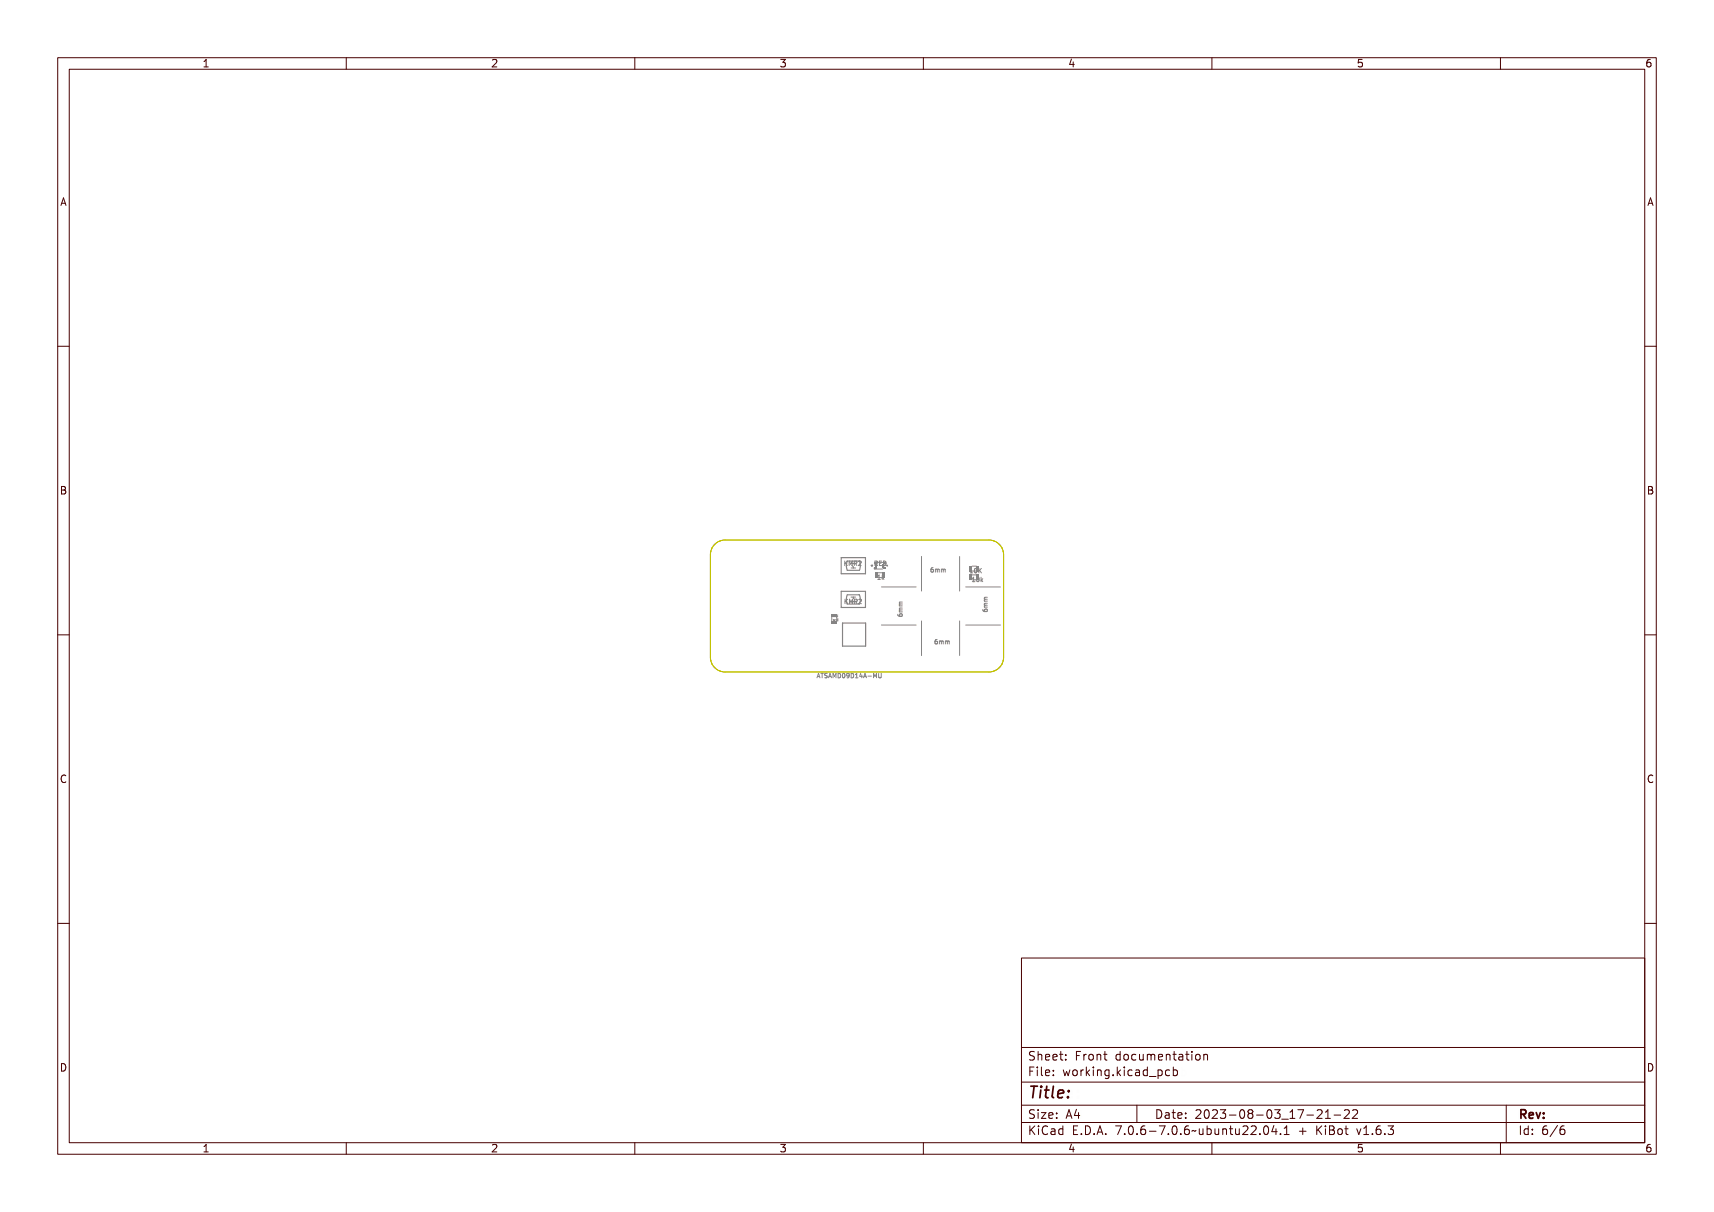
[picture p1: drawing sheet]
<svg xmlns="http://www.w3.org/2000/svg" width="297mm" height="210mm" viewBox="0 0 297 210" stroke-linecap="round" stroke-linejoin="round" font-family="sans-serif">
<g fill="none" stroke="#848484" stroke-width=".17">
<path d="M146.4 97.2v.8M146.5 97.6l.3 .4M146.8 97.2l-.4 .5M147 97.3h.1v.3l.4-.3-.3 .3 .3 .4h-.1l-.3-.4v.4h-.1zM147.6 97.3h.1l.1 .4 .2-.4h.1v.7h-.1v-.6l-.1 .4-.2-.4v.6h-.1zM148.2 97.3h.2a.21 .21 0 0 1 .3 .1 .21 .21 0 0 1-.2 .3l.3 .3-.4-.3h-.1v.3h-.1zM148.3 97.4h.1a.14 .14 0 0 1 .2 .1 .14 .14 0 0 1-.2 .1h-.1zM148.8 97.3h.1a.29 .29 0 0 1 .4 .2 .29 .29 0 0 1-.3 .3v.1l.3 .1h-.5l.4-.5-.1-.1h-.3zM151 98h.1M151 97.9v.1M151 97.9h.1M151 98v.1"/>
<path d="M151 98h.2l-.1 .1zM151.2 98l-.2 .1M151.2 97.9h.1M151.2 97.9v.1M151.2 98h.1M151.9 97.3h.2a.21 .21 0 0 1 .3 .1 .21 .21 0 0 1-.2 .3l.3 .3-.4-.3h-.1v.3h-.1zM152 97.4h.1a.14 .14 0 0 1 .2 .1 .14 .14 0 0 1-.2 .1h-.1zM152.6 97.3h.4l-.3 .1v.2h.3l-.3 .1v.2l.3 .1h-.4zM153.2 97.3a.39 .39 0 0 1 .4 .3 .39 .39 0 0 1-.4 .4zM153.3 97.4a.3 .3 0 0 1 .2 .2 .3 .3 0 0 1-.2 .3zM159.7 96.4v6M161.7 98.4l-.4 .1v.5l.2 .1h.2v-.4h-.2l-.2 .1"/>
<path d="M162.3 98.5l.2-.1 .1 .1a.22 .22 0 0 0-.2 0 .22 .22 0 0 0-.1 .3 .25 .25 0 0 1 .4 0 .25 .25 0 0 1-.2 .4 .25 .25 0 0 1-.3-.2zM162.8 98.6h.5v.6l-.1-.5-.1 .5-.1-.5-.2 .5zM163.4 98.6h.5v.6l-.1-.5-.1 .5-.1-.5-.2 .5zM166.3 96.4v6M168.1 98.6l.2-.1v.7l.2 .1h-.4l.1-.1v-.6l-.1 .1zM168.7 98.6l.1-.1a.37 .37 0 0 1 .3 .4 .37 .37 0 0 1-.3 .4l-.2-.2zM168.8 98.6a.31 .31 0 0 1 .2 .3 .31 .31 0 0 1-.2 .3zM169.2 98.5h.1v.4l.5-.4-.3 .3 .3 .5h-.1l-.3-.4-.1 .4h-.1zM141.6 117.5l.2-.8 .3 .8M141.6 117.2h.4M142.2 116.7h.5M142.5 116.7v.8"/>
<path d="M142.9 117.4h.4M143.2 116.7h-.2l-.1 .2 .4 .2M143.8 116.7h.1l.3 .8-.2-.2h-.3l-.1 .2zM143.9 116.8l.1 .4h-.2zM144.2 116.7h.6l-.3 .1v.7h-.1v-.7zM144.9 116.8h.4v.1l-.3-.1a.18 .18 0 0 0 0 .3 .18 .18 0 0 0 .2 0 .23 .23 0 0 1 0 .4 .23 .23 0 0 1-.3-.2l.1 .1a.18 .18 0 0 0 .3-.2 .18 .18 0 0 0-.3-.1zM145.7 116.7h.1l.2 .8-.1-.2h-.3l-.2 .2zM145.7 116.8l.1 .4h-.2zM146.1 116.7h.1l.2 .4 .1-.4h.1v.8h-.1v-.7l-.1 .4-.2-.4v.7h-.1zM146.3 103.9h.1v.3l.4-.3-.3 .3 .3 .4h-.1l-.2-.4-.1 .4h-.1zM146.7 116.7a.39 .39 0 0 1 .5 .4 .39 .39 0 0 1-.5 .4zM146.8 116.8a.3 .3 0 0 1 .3 .3 .3 .3 0 0 1-.3 .3z"/>
<path d="M146.9 103.9h.1l.1 .4 .2-.4h.1v.7h-.1v-.6l-.1 .4-.2-.4v.6h-.1zM147.4 116.8l.1-.1a.37 .37 0 0 1 .4 .4 .37 .37 0 0 1-.4 .4l-.1-.2zM147.5 103.9h.2a.21 .21 0 0 1 .3 .1 .21 .21 0 0 1-.2 .3l.3 .3-.4-.3h-.1v.3h-.1zM147.5 116.8a.31 .31 0 0 1 .3 .3 .31 .31 0 0 1-.3 .3zM147.6 104h.1a.14 .14 0 0 1 .2 .1 .14 .14 0 0 1-.2 .1h-.1zM148 116.8l.1-.1a.37 .37 0 0 1 .4 .4 .37 .37 0 0 1-.5 .4v-.1a.22 .22 0 0 0 .3 0 .22 .22 0 0 0 .1-.3 .24 .24 0 0 1-.4 0 .24 .24 0 0 1 0-.3zM148.2 103.9a.29 .29 0 0 1 .4 .2 .29 .29 0 0 1-.2 .3l-.1 .1 .3 .1h-.4l.3-.5-.1-.1h-.2zM148.6 116.7a.39 .39 0 0 1 .5 .4 .39 .39 0 0 1-.5 .4zM148.7 116.8a.3 .3 0 0 1 .3 .3 .3 .3 0 0 1-.3 .3zM148.9 103.8l.3 .1 .1 .1-.5 .6h.5M149.3 116.8l.3-.1v.7l.1 .1h-.4l.2-.1v-.6l-.2 .1zM150.1 116.7h.2v.5h.1l-.1 .3h-.1v-.2h-.4z"/>
<path d="M150.2 116.8v.4h-.3zM150.7 116.7h.1l.2 .8-.1-.2h-.3l-.2 .2zM150.7 116.8l.1 .4h-.2zM151.2 117.2h.3zM151.7 116.7h.1l.2 .4 .1-.4h.1v.8h-.1v-.7l-.1 .4-.2-.4v.7h-.1zM152.4 116.7h.1v.5a.14 .14 0 0 0 .1 .2 .14 .14 0 0 0 .1-.2v-.5h.1v.5a.25 .25 0 0 1-.2 .3 .25 .25 0 0 1-.2-.3zM155.6 106.4l.2 .4h.4l.2-.1-.1-.3h-.4v.3l.1 .1M155.6 105.5h.1a.22 .22 0 0 0 0 .2 .22 .22 0 0 0 .3 .1 .25 .25 0 0 1 0-.4 .25 .25 0 0 1 .4 .2 .25 .25 0 0 1-.2 .3 .35 .35 0 0 1-.5 0 .35 .35 0 0 1-.1-.4zM155.8 104.9l.6-.1-.5 .1 .5 .1-.5 .2 .5 .1h-.6zM155.8 104.2h.6l-.5 .1 .5 .1-.5 .1 .5 .2h-.6zM162 110.9l.2-.1 .1 .2a.22 .22 0 0 0-.2 0 .22 .22 0 0 0-.1 .2 .25 .25 0 0 1 .4 .1 .25 .25 0 0 1-.2 .3 .25 .25 0 0 1-.3-.2zM162.5 111l.5 .1v.5l-.1-.5-.1 .5-.1-.5-.2 .5z"/>
<path d="M163.1 111l.5 .1 .1 .5-.2-.5-.1 .5-.1-.5-.2 .5zM163.9 111.1l.3 .1M164.2 111.2l.2-.1 .1 .5M164.2 111.2v.4M168.4 100.1h.3v.6l.2 .1h-.4l.1-.1v-.5h-.2zM169.1 100.1a.37 .37 0 0 1 .4 .3 .37 .37 0 0 1-.4 .4l-.1-.2zM169.2 100.1a.31 .31 0 0 1 .2 .3 .31 .31 0 0 1-.2 .3zM169.7 100h.1v.5l.3-.2-.2 .2 .3 .3-.4-.3-.1 .3zM170.4 105.6h.1a.22 .22 0 0 0 0 .3 .22 .22 0 0 0 .2 .1 .25 .25 0 0 1 .1-.4 .25 .25 0 0 1 .3 .1 .25 .25 0 0 1-.2 .4 .35 .35 0 0 1-.4 0 .35 .35 0 0 1-.1-.5zM170.5 105l.6-.1-.5 .2 .5 .1-.5 .1 .5 .2h-.6zM170.5 104.4l.6-.1-.5 .2h.5l-.5 .2 .5 .1h-.6zM170.7 103.8h.4"/>
<path d="M170.7 103.8l-.1 .3M171.1 103.5h-.5l.1 .3"/>
<circle cx="162.5" cy="98.9" r=".17"/>
<circle cx="168.9" cy="98.9" r=".07"/>
<circle cx="147.6" cy="117.1" r=".07"/>
<circle cx="148.2" cy="117" r=".17"/>
<circle cx="156.1" cy="105.7" r=".17"/>
<circle cx="162.2" cy="111.4" r=".17"/>
<circle cx="169.2" cy="100.4" r=".07"/>
<circle cx="170.9" cy="105.8" r=".17"/>
</g>
<g fill="#848484">
<path d="M168 99.6h.5v.9h-.5z" fill-rule="evenodd"/>
<path d="M169.2 99.6h.5v.9h-.5z" fill-rule="evenodd"/>
</g>
<g fill="none" stroke="#848484" stroke-width=".17">
<path d="M151.5 97.7a.35 .35 0 0 1 .3 .3 .35 .35 0 0 1-.3 .4M151.5 98.6h1.4M152.7 101.7h6M152.7 108.3h6"/>
<circle cx="151.6" cy="98.5" r=".1"/>
</g>
<path d="M146 108h4v4h-4z" fill="none" stroke="#848484" stroke-width=".2"/>
<g fill="#848484">
<path d="M151.4 98.3l.1 .3z" fill-rule="evenodd"/>
<path d="M152.9 98.3h.5v.3h-.5z" fill-rule="evenodd"/>
<path d="M151.7 98.3h.2v.3h-.2z" fill-rule="evenodd"/>
<path d="M151.4 97.4h.5v.3h-.5z" fill-rule="evenodd"/>
</g>
<path d="M145.8 96.6h4.2v2.8h-4.2zM146.8 97.2h2.1a2.09 2.09 0 0 1 0 1.6h-2.1a2.09 2.09 0 0 1 0-1.6z" fill="none" stroke="#848484" stroke-width=".2"/>
<path d="M147.5 98.4h.8M147.9 98.2v.2M152.1 99.2h.7" fill="none" stroke="#848484" stroke-width=".17"/>
<g fill="#848484">
<path d="M151.6 99.2h.5v.9h-.5z" fill-rule="evenodd"/>
<path d="M152.8 99.2h.5v.9h-.5z" fill-rule="evenodd"/>
</g>
<path d="M168.5 98.1h.7" fill="none" stroke="#848484" stroke-width=".17"/>
<g fill="#848484">
<path d="M168 98h.5v1h-.5z" fill-rule="evenodd"/>
<path d="M169.2 98h.5v1h-.5z" fill-rule="evenodd"/>
<path d="M144.1 107.6h.9v.5h-.9z" fill-rule="evenodd"/>
</g>
<path d="M147.5 103.5h.8M147.9 103.5v.2M159.7 107.6v6M166.3 107.6v6M167.3 108.3h6M167.3 101.7h6" fill="none" stroke="#848484" stroke-width=".17"/>
<path d="M145.8 102.5h4.2v2.8h-4.2zM146.8 103.1h2.1a2.09 2.09 0 0 1 0 1.6h-2.1a2.09 2.09 0 0 1 0-1.6z" fill="none" stroke="#848484" stroke-width=".2"/>
<path d="M124.1 94.1l1-.5h.5h45.8a2.54 2.54 0 0 1 2.5 2.5v17.8a2.54 2.54 0 0 1-2.5 2.5h-45.8a2.54 2.54 0 0 1-2.5-2.5v-17.8a2.54 2.54 0 0 1 1-2z" fill="none" stroke="#c2c200" stroke-width=".17"/>
<g fill="none" stroke="#480000" stroke-width=".17">
<path d="M10 10h277v190h-277zM12 12h273v186h-273zM60 10v2M110 10v2M160 10v2M210 10v2M260 10v2M10 60h2M285 60h2M10 110h2M285 110h2M10 160h2"/>
<path d="M285 160h2M177 166h108v32h-108zM60 198v2M110 198v2M160 198v2M177 181.5h108M177 187.5h108M177 191.5h108M177 194.5h108M178.1 195.2h.2v.6l.6-.6h.3l-.6 .6 .6 .8h-.2l-.5-.7-.2 .2v.5h-.2zM178.2 185h.9v.2h-.7v.4h.6v.2h-.6v.7h-.2zM178.3 182.4l.5-.1h.2v.2a.31 .31 0 0 0-.5-.1 .31 .31 0 0 0 0 .5 .5 .5 0 0 1 .6 .6 .5 .5 0 0 1-.8 .2l-.1-.2a.34 .34 0 0 0 .4 .1 .34 .34 0 0 0 .1-.5 .47 .47 0 0 1-.5-.2 .47 .47 0 0 1 .1-.5z"/>
<path d="M178.3 192.5l.5-.1h.2v.2a.31 .31 0 0 0-.5-.1 .31 .31 0 0 0 0 .5 .5 .5 0 0 1 .6 .6 .5 .5 0 0 1-.8 .2l-.1-.2a.34 .34 0 0 0 .4 .1 .34 .34 0 0 0 .1-.5 .47 .47 0 0 1-.5-.2 .47 .47 0 0 1 .1-.5zM179.4 182.2h.2v.6a.35 .35 0 0 1 .4-.1 .35 .35 0 0 1 .2 .4v.6h-.2v-.8h-.4v.8h-.2zM179.5 185.4h.4v.9h.4v.2h-.9v-.2h.3v-.8h-.2zM179.5 192.8h.4v.9h.4v.1h-.9v-.1h.3v-.8h-.2zM179.5 195.6h.4v.9h.4v.1h-.9v-.1h.3v-.8h-.2zM179.7 184.9h.2v.3h-.2zM179.7 192.3h.2v.3h-.2zM179.7 195.1h.2v.3h-.2zM180.6 184.9h.4v1.3l.4 .1v.2l-.5-.2v-1.2h-.3zM180.6 192.8h.8v.1l-.6 .8h.6v.1h-.8v-.1l.6-.8h-.6zM180.7 182.8a.49 .49 0 0 1 .6-.1 .49 .49 0 0 1 .2 .5h-.8a.42 .42 0 0 0 .3 .4 .42 .42 0 0 0 .4-.1v.2a.6 .6 0 0 1-.8-.1 .6 .6 0 0 1 .1-.8zM180.7 195.4l.5-.2h.3v.2a.43 .43 0 0 0-.6 0 .43 .43 0 0 0-.2 .5 .43 .43 0 0 0 .2 .5 .43 .43 0 0 0 .6 0v.2a.66 .66 0 0 1-.8-.1 .66 .66 0 0 1-.1-.8z"/>
<path d="M180.8 182.9l.4-.1 .1 .3h-.6zM181.8 195.6h.2a.45 .45 0 0 1 .5 0 .45 .45 0 0 1 .1 .4v.6h-.1v-.1a.38 .38 0 0 1-.5 .2 .38 .38 0 0 1-.2-.5 .38 .38 0 0 1 .4-.2h.3a.35 .35 0 0 0-.3-.4 .35 .35 0 0 0-.4 .2zM181.9 182.8a.49 .49 0 0 1 .6-.1 .49 .49 0 0 1 .2 .5h-.8a.42 .42 0 0 0 .3 .4 .42 .42 0 0 0 .5-.1v.2a.6 .6 0 0 1-.9-.1 .6 .6 0 0 1 .1-.8zM181.9 185.5a.49 .49 0 0 1 .6-.1 .49 .49 0 0 1 .2 .5h-.8a.42 .42 0 0 0 .3 .4 .42 .42 0 0 0 .5-.1v.2a.6 .6 0 0 1-.9-.1 .6 .6 0 0 1 .1-.8zM181.9 192.9a.49 .49 0 0 1 .6-.1 .49 .49 0 0 1 .2 .5h-.8a.42 .42 0 0 0 .3 .4 .42 .42 0 0 0 .5-.1v.2a.6 .6 0 0 1-.9-.1 .6 .6 0 0 1 .1-.8zM182 196.2l.5-.1a.31 .31 0 0 1-.2 .4 .31 .31 0 0 1-.4-.1zM182 182.9l.4-.1 .1 .3h-.6zM182 185.6l.4-.1 .1 .3h-.6zM182 193l.4-.1 .1 .3h-.6zM183 195.7l.4-.2 .2 .2v-.6h.2v1.5h-.2v-.1a.42 .42 0 0 1-.5 .1 .42 .42 0 0 1-.2-.5zM183.2 195.8l.1-.1a.4 .4 0 0 1 .3 .4 .4 .4 0 0 1-.3 .4l-.2-.2zM183.2 182.3h.2v.4h.4v.1h-.4l.1 .8h.3v.1h-.2a.3 .3 0 0 1-.4-.3v-.6h-.3v-.1h.3z"/>
<path d="M183.3 185.4h.2v.3h-.2zM183.3 186.2h.2v.3h-.2zM183.3 192.8h.2v.3h-.2zM183.3 193.6h.2v.2h-.2zM184.5 182.7h.2v.3h-.2zM184.5 183.5h.2v.2h-.2zM185.2 185.4h.2l.2 .8 .1-.5h.2l.2 .5 .1-.8h.2l-.2 1.1h-.2l-.2-.7-.2 .7h-.1zM185.4 195.2h.9v.2h-.7v.4h.6v.2h-.6v.5h.7v.1h-.9zM185.7 192.4h.2l.5 1.4h-.2l-.1-.3h-.5l-.1 .3h-.2zM185.8 192.6l.2 .7h-.4zM186.6 182.3h.9v.2h-.7v.4h.6v.2h-.6v.6h-.2zM186.7 185.5a.52 .52 0 0 1 .8 .4 .52 .52 0 0 1-.8 .4l-.1-.4z"/>
<path d="M186.8 185.6l.1-.1a.39 .39 0 0 1 .4 .4 .39 .39 0 0 1-.4 .4l-.1-.2zM186.9 196.4h.2v.2h-.2zM187.1 192.4h.2v.9h.2v.2h-.2v.3h-.2v-.3h-.6v-.2zM187.1 192.6v.7h-.4zM187.8 195.2a.76 .76 0 0 1 .9 .7 .76 .76 0 0 1-.9 .7zM188 195.4a.57 .57 0 0 1 .5 .5 .57 .57 0 0 1-.5 .6zM188 182.7h.2v.2a.3 .3 0 0 1 .3-.3 .3 .3 0 0 1 .3 .3 .37 .37 0 0 0-.5-.1 .37 .37 0 0 0-.1 .4v.5h-.2zM188 185.4h.2v.2a.3 .3 0 0 1 .3-.3 .3 .3 0 0 1 .3 .3 .37 .37 0 0 0-.5-.1 .37 .37 0 0 0-.1 .4v.6h-.2zM189.1 184.9h.1v.9l.5-.4h.2l-.4 .4 .5 .7h-.2l-.4-.6-.2 .1v.5h-.1zM189.1 182.8a.52 .52 0 0 1 .8 .4 .52 .52 0 0 1-.8 .4l-.1-.4zM189.2 182.9l.1-.1a.39 .39 0 0 1 .4 .4 .39 .39 0 0 1-.4 .4l-.1-.2zM189.3 196.4h.3v.2h-.3z"/>
<path d="M190.2 182.7h.2v.1a.35 .35 0 0 1 .4-.1 .35 .35 0 0 1 .3 .4v.6h-.2l-.1-.8h-.3l-.1 .8h-.2zM190.3 185.4h.4v.9h.4v.2h-.9v-.2h.4v-.8h-.3zM190.5 195.2h.3l.4 1.4h-.2l-.1-.3h-.5l-.1 .3h-.2zM190.6 184.9h.1v.3h-.1zM190.6 195.4l.2 .7h-.4zM191.4 185.4h.2v.1a.35 .35 0 0 1 .4-.1 .35 .35 0 0 1 .3 .4v.7h-.2l-.1-.9h-.3l-.1 .9h-.2zM191.7 182.3h.1v.4h.4v.1h-.4l.1 .8h.3v.1h-.2a.3 .3 0 0 1-.3-.3v-.6h-.3v-.1h.3zM191.7 196.4h.3v.2h-.3zM192.7 185.5l.3-.2 .3 .2v-.1h.2v1a.53 .53 0 0 1-.8 .4v-.2a.36 .36 0 0 0 .4 .1 .36 .36 0 0 0 .2-.4l-.1 .1a.53 .53 0 0 1-.7-.3 .53 .53 0 0 1 .2-.6zM192.8 185.6l.1-.1a.39 .39 0 0 1 .4 .4 .39 .39 0 0 1-.4 .4l-.1-.2zM193.8 195.2h.9l-.5 1.4h-.2l.5-1.2h-.7zM193.9 182.8l.3-.2 .3 .2v-.6h.2v1.5h-.2v-.1a.42 .42 0 0 1-.6 .1 .42 .42 0 0 1-.1-.5z"/>
<path d="M194.1 182.8a.4 .4 0 0 1 .4 .4 .4 .4 0 0 1-.4 .4l-.2-.4zM194.1 186.2h.3v.3h-.3zM195.1 184.9h.2v.9l.4-.4h.3l-.5 .4 .5 .7h-.2l-.4-.6-.1 .1v.5h-.2zM195.1 182.8a.52 .52 0 0 1 .8 .4 .52 .52 0 0 1-.8 .4l-.1-.4zM195.2 182.9l.1-.1a.39 .39 0 0 1 .4 .4 .39 .39 0 0 1-.4 .4l-.1-.2zM195.3 196.4h.3v.2h-.3zM196.3 185.4h.5v.9h.3v.2h-.9v-.2h.4v-.8h-.3zM196.3 195.4a.5 .5 0 0 1 .7-.1 .5 .5 0 0 1 .1 .6 .52 .52 0 0 1-.4 .8 .52 .52 0 0 1-.5-.8zM196.4 182.8a.39 .39 0 0 1 .4-.2 .39 .39 0 0 1 .3 .3 .4 .4 0 0 0-.6 0 .4 .4 0 0 0 0 .6 .4 .4 0 0 0 .6 0 .41 .41 0 0 1-.4 .3 .41 .41 0 0 1-.4-.3v-.5zM196.5 195.4a.57 .57 0 0 1 .4 .9l-.3 .2a.86 .86 0 0 1-.1-1.1zM196.6 184.9h.2v.3h-.2zM197 191.5v3"/>
<path d="M197.4 182.7h.2v.8l.2 .1 .3-.2v-.7h.2v1h-.2v-.1a.35 .35 0 0 1-.4 .2 .35 .35 0 0 1-.3-.5zM197.6 185.5a.39 .39 0 0 1 .4-.2 .39 .39 0 0 1 .3 .3 .4 .4 0 0 0-.6 0 .4 .4 0 0 0 0 .6 .4 .4 0 0 0 .6 0 .41 .41 0 0 1-.4 .3 .41 .41 0 0 1-.4-.3v-.5zM197.7 196.4h.3v.2h-.3zM198.6 182.7h.1l.2-.1a.22 .22 0 0 0 .2 .2 .22 .22 0 0 0 .2-.2l.2 .3 .1 .8h-.2v-.8l-.1-.1-.2 .1v.8h-.1v-.8l-.2-.1-.1 .1v.8h-.1zM198.7 185.4h.1a.45 .45 0 0 1 .5 0 .45 .45 0 0 1 .2 .4v.7h-.2v-.2a.38 .38 0 0 1-.5 .2 .38 .38 0 0 1-.2-.5 .38 .38 0 0 1 .5-.2h.2a.35 .35 0 0 0-.3-.4 .35 .35 0 0 0-.3 .2zM198.7 195.4l.5-.2h.2v.2a.43 .43 0 0 0-.5 0 .43 .43 0 0 0-.1 .5 .48 .48 0 0 1 .7 0 .48 .48 0 0 1-.1 .7 .48 .48 0 0 1-.7-.1l-.1-.6zM198.8 186l.5-.1a.31 .31 0 0 1-.1 .4 .31 .31 0 0 1-.4-.1zM198.9 195.9a.29 .29 0 0 1 .4 .1 .29 .29 0 0 1-.1 .4 .29 .29 0 0 1-.4-.1zM199.9 185.5l.3-.2 .3 .2v-.6h.2v1.6h-.2v-.2a.42 .42 0 0 1-.5 .1 .42 .42 0 0 1-.2-.5zM199.9 182.8a.49 .49 0 0 1 .6-.1 .49 .49 0 0 1 .2 .5h-.7a.42 .42 0 0 0 .2 .4 .42 .42 0 0 0 .5-.1v.2a.6 .6 0 0 1-.8-.1 .6 .6 0 0 1 0-.8zM200 196h.5v.2h-.5zM200 185.6l.1-.1a.39 .39 0 0 1 .4 .4 .39 .39 0 0 1-.4 .4l-.1-.2z"/>
<path d="M200.1 182.9l.3-.1 .2 .3h-.6zM200.1 192.4a.76 .76 0 0 1 1 .7 .76 .76 0 0 1-1 .7zM200.3 192.6a.57 .57 0 0 1 .6 .5 .57 .57 0 0 1-.6 .6zM200.9 186.8l1.2 .1zM201 195.2h.9l-.5 1.4h-.2l.5-1.2h-.7zM201.1 182.7h.1v.1a.35 .35 0 0 1 .5-.1 .35 .35 0 0 1 .2 .4v.6h-.2v-.8h-.4l-.1 .8h-.1zM201.4 192.8h.2a.45 .45 0 0 1 .5 0 .45 .45 0 0 1 .1 .4v.6h-.1v-.1a.38 .38 0 0 1-.5 .2 .38 .38 0 0 1-.2-.5 .38 .38 0 0 1 .4-.2h.3a.35 .35 0 0 0-.3-.4 .35 .35 0 0 0-.4 .2zM201.6 193.4l.5-.1a.31 .31 0 0 1-.2 .4 .31 .31 0 0 1-.4-.1zM202.2 185.4h.2v.1a.46 .46 0 0 1 .6 0 .46 .46 0 0 1 .1 .6 .39 .39 0 0 1-.2 .4 .39 .39 0 0 1-.5-.2v.6h-.2zM202.5 182.3h.2v.4h.4v.1h-.4v.8h.4v.1h-.2a.3 .3 0 0 1-.4-.3v-.6h-.3v-.1h.3zM202.5 185.6l.1-.1a.4 .4 0 0 1 .4 .4 .4 .4 0 0 1-.4 .4l-.2-.2zM202.5 196.4h.3v.2h-.3z"/>
<path d="M202.8 192.4h.2v.4h.4v.1h-.4l.1 .8h.3v.1h-.2a.3 .3 0 0 1-.4-.3v-.6h-.3v-.1h.3zM203.5 182.7h.2a.45 .45 0 0 1 .4 0 .45 .45 0 0 1 .2 .4v.6h-.2v-.1a.38 .38 0 0 1-.5 .2 .38 .38 0 0 1-.2-.5 .38 .38 0 0 1 .5-.2h.2a.35 .35 0 0 0-.2-.4 .35 .35 0 0 0-.4 .2zM203.5 195.4a.5 .5 0 0 1 .7-.1 .5 .5 0 0 1 .1 .6 .52 .52 0 0 1-.4 .8 .52 .52 0 0 1-.5-.8zM203.6 185.5a.39 .39 0 0 1 .4-.2 .39 .39 0 0 1 .3 .3 .4 .4 0 0 0-.5 0 .4 .4 0 0 0 0 .6 .4 .4 0 0 0 .5 0 .41 .41 0 0 1-.4 .3 .41 .41 0 0 1-.4-.3v-.5zM203.7 183.3l.4-.1a.31 .31 0 0 1-.1 .4 .31 .31 0 0 1-.4-.1zM203.7 195.4a.57 .57 0 0 1 .4 .9l-.2 .2a.86 .86 0 0 1-.2-1.1zM203.9 192.9a.49 .49 0 0 1 .6-.1 .49 .49 0 0 1 .2 .5h-.8a.42 .42 0 0 0 .3 .4 .42 .42 0 0 0 .5-.1v.2a.6 .6 0 0 1-.9-.1 .6 .6 0 0 1 .1-.8zM204 193l.4-.1 .1 .3h-.6zM204.7 184.9h.1v.6a.45 .45 0 0 1 .7 0 .45 .45 0 0 1 0 .6 .39 .39 0 0 1-.2 .4 .39 .39 0 0 1-.5-.2v.2h-.1zM204.9 182.3h.2v.4h.4v.1h-.4v.8h.4v.1h-.2a.3 .3 0 0 1-.4-.3v-.6h-.3v-.1h.3zM204.9 185.6l.1-.1a.39 .39 0 0 1 .4 .4 .39 .39 0 0 1-.4 .4l-.1-.2zM204.9 196.4h.3v.2h-.3z"/>
<path d="M205.3 192.8h.2v.3h-.2zM205.3 193.6h.2v.2h-.2zM205.9 182.7h.5v.9h.3v.1h-.9v-.1h.4v-.8h-.3zM205.9 195.4l.5-.2h.2v.2a.43 .43 0 0 0-.5 0 .43 .43 0 0 0-.1 .5 .48 .48 0 0 1 .7 0 .48 .48 0 0 1-.1 .7 .48 .48 0 0 1-.7-.1l-.1-.6zM206.1 195.9a.29 .29 0 0 1 .4 .1 .29 .29 0 0 1-.1 .4 .29 .29 0 0 1-.4-.1zM206.2 182.2h.2v.3h-.2zM207 196l.3-.1 .5 .1 .2-.1a.38 .38 0 0 1-.7 .2l-.3 .1zM207.1 182.8a.52 .52 0 0 1 .8 .4 .52 .52 0 0 1-.8 .4l-.1-.4zM207.3 182.9l.1-.1a.39 .39 0 0 1 .4 .4 .39 .39 0 0 1-.4 .4l-.2-.2zM207.4 192.5a.53 .53 0 0 1 .8 .1 .53 .53 0 0 1-.3 .7l-.3 .4h.7v.1h-.9v-.1l.3-.4a.49 .49 0 0 0 .2-.7l-.5 .1zM208.3 182.7h.1v.1a.35 .35 0 0 1 .5-.1 .35 .35 0 0 1 .2 .4v.6h-.2v-.8h-.4l-.1 .8h-.1zM208.3 195.6h.1l.1 .8 .2 .1 .2-.2v-.7h.2v1h-.2v-.1a.35 .35 0 0 1-.4 .2 .35 .35 0 0 1-.2-.5z"/>
<path d="M208.7 192.6a.5 .5 0 0 1 .6-.1 .5 .5 0 0 1 .2 .6 .52 .52 0 0 1-.5 .8 .52 .52 0 0 1-.4-.8zM208.9 192.6a.57 .57 0 0 1 .4 .9l-.3 .2a.86 .86 0 0 1-.1-1.1zM209.5 195.1h.2v.6a.45 .45 0 0 1 .6-.1 .45 .45 0 0 1 .1 .7 .39 .39 0 0 1-.3 .4 .39 .39 0 0 1-.4-.2v.1h-.2zM209.7 195.8l.1-.1a.4 .4 0 0 1 .4 .4 .4 .4 0 0 1-.4 .4l-.1-.2zM209.8 192.5a.53 .53 0 0 1 .8 .1 .53 .53 0 0 1-.3 .7l-.3 .4h.7v.1h-.9v-.1l.3-.4a.49 .49 0 0 0 .2-.7l-.5 .1zM210 198v2M210.7 195.6h.2v.8l.2 .1 .2-.2v-.7h.2v1h-.2v-.1a.35 .35 0 0 1-.4 .2 .35 .35 0 0 1-.2-.5zM211 192.4a.46 .46 0 0 1 .6 0 .46 .46 0 0 1 .1 .6l-.1 .1a.45 .45 0 0 1 .2 .6 .45 .45 0 0 1-.6 .2l-.2-.1v-.2a.35 .35 0 0 0 .5 .1 .35 .35 0 0 0 0-.5h-.3v-.2a.28 .28 0 0 0 .4-.1 .28 .28 0 0 0 0-.3 .28 .28 0 0 0-.4 0h-.2zM211.9 195.6h.2v.1a.35 .35 0 0 1 .4-.1 .35 .35 0 0 1 .2 .4v.6h-.2v-.8h-.4v.8h-.2zM212.4 193.2h.5v.2h-.5zM213.3 195.2h.2v.4h.4v.1h-.4v.8h.4v.1h-.2a.3 .3 0 0 1-.4-.3v-.6h-.3v-.1h.3zM213.5 192.6a.5 .5 0 0 1 .6-.1 .5 .5 0 0 1 .2 .6 .52 .52 0 0 1-.5 .8 .52 .52 0 0 1-.4-.8z"/>
<path d="M213.7 192.6a.57 .57 0 0 1 .4 .9l-.3 .2a.86 .86 0 0 1-.1-1.1zM214.3 195.6h.2v.8l.2 .1 .2-.2v-.7h.2v1h-.2v-.1a.35 .35 0 0 1-.4 .2 .35 .35 0 0 1-.2-.5zM214.7 192.5a.41 .41 0 0 1 .7-.1 .41 .41 0 0 1-.2 .7 .42 .42 0 0 1 .2 .6 .42 .42 0 0 1-.7 0 .42 .42 0 0 1 .2-.6l-.3-.2zM215.5 195.3a.53 .53 0 0 1 .8 .1 .53 .53 0 0 1-.3 .7l-.3 .4h.6v.1h-.9v-.1l.4-.4a.49 .49 0 0 0 .2-.8l-.5 .2zM216 193.2h.5v.2h-.5zM216.7 195.3a.53 .53 0 0 1 .8 .1 .53 .53 0 0 1-.3 .7l-.3 .4h.6v.1h-.9v-.1l.4-.4a.49 .49 0 0 0 .2-.8l-.5 .2zM217.1 192.6a.5 .5 0 0 1 .7-.1 .5 .5 0 0 1 .1 .6 .52 .52 0 0 1-.5 .8 .52 .52 0 0 1-.4-.8zM217.3 192.6a.57 .57 0 0 1 .4 .9l-.3 .2a.86 .86 0 0 1-.1-1.1zM218.2 196.4h.2v.2h-.2zM218.2 192.4a.46 .46 0 0 1 .6 0 .46 .46 0 0 1 .1 .6l-.1 .1a.45 .45 0 0 1 .2 .6 .45 .45 0 0 1-.6 .2l-.2-.1v-.2a.35 .35 0 0 0 .5 .1 .35 .35 0 0 0 0-.5h-.3v-.2a.28 .28 0 0 0 .4-.1 .28 .28 0 0 0 0-.3 .28 .28 0 0 0-.4 0h-.2zM219.2 195.4a.5 .5 0 0 1 .6-.1 .5 .5 0 0 1 .2 .6 .52 .52 0 0 1-.5 .8 .52 .52 0 0 1-.5-.8zM219.2 194.2l1.3 .1z"/>
<path d="M219.4 195.4a.57 .57 0 0 1 .3 .9l-.2 .2a.86 .86 0 0 1-.1-1.1zM220.7 192.5l.5-.1v1.3h.3v.1h-.8v-.1h.3v-1.1h-.3zM220.8 195.2h.2v.9h.2v.2h-.2v.3h-.2v-.3h-.6v-.2zM220.8 195.4v.7h-.4zM221.8 196.4h.2v.2h-.2zM221.8 192.4h.9l-.5 1.4h-.2l.5-1.2h-.7zM222.8 195.3l.5-.1v1.3h.3v.1h-.8v-.1h.3v-1.1h-.3zM223.2 193.2h.5v.2h-.5zM224.2 192.5a.53 .53 0 0 1 .8 .1 .53 .53 0 0 1-.3 .7l-.3 .4h.7v.1h-.9v-.1l.3-.4a.49 .49 0 0 0 .2-.7l-.5 .1zM225.4 195.5h.2v.4h.4v.2h-.4v.4h-.2v-.4h-.4v-.2h.4zM225.5 192.5l.5-.1v1.3h.3v.1h-.8v-.1h.3v-1.1h-.3zM226.8 193.2h.5v.2h-.5z"/>
<path d="M227.5 195.2h.2v.6l.6-.6h.2l-.6 .6 .6 .8h-.2l-.5-.7-.1 .2v.5h-.2zM227.8 192.5a.53 .53 0 0 1 .8 .1 .53 .53 0 0 1-.2 .7l-.4 .4h.7v.1h-.9v-.1l.3-.4a.49 .49 0 0 0 .2-.7l-.5 .1zM228.8 195.6h.4v.9h.4v.1h-.9v-.1h.4v-.8h-.3zM229 192.5a.53 .53 0 0 1 .8 .1 .53 .53 0 0 1-.2 .7l-.4 .4h.7v.1h-.9v-.1l.3-.4a.49 .49 0 0 0 .2-.7l-.5 .1zM229.1 195.1h.1v.3h-.1zM229.9 195.2h.4a.35 .35 0 0 1 .5 .2 .35 .35 0 0 1-.3 .5 .41 .41 0 0 1 .3 .5 .41 .41 0 0 1-.5 .2h-.4zM230.1 196h.2a.27 .27 0 0 1 .3 .2 .27 .27 0 0 1-.3 .3h-.2zM230.1 195.4h.2a.23 .23 0 0 1 .3 .2 .23 .23 0 0 1-.3 .2h-.2zM231.2 193.2h1.1M231.2 195.7a.52 .52 0 0 1 .8 .4 .52 .52 0 0 1-.8 .4l-.1-.4zM231.3 195.8l.1-.1a.39 .39 0 0 1 .4 .4 .39 .39 0 0 1-.4 .4l-.1-.2zM232.6 195.2h.1v.4h.4v.1h-.4l.1 .8h.3v.1h-.2a.3 .3 0 0 1-.3-.3v-.6h-.3v-.1h.3z"/>
<path d="M233 192.4l.2-.1h.3l.2 .1 .1 .3-.1 .2-.8 .9h.9M234.4 192.4l.2-.1h.4l.2 .1v.3v.2l-.9 .9h.9M234.6 195.6h.2l.3 .9 .4-.9h.2l-.4 1h-.3zM236 195.3l.5-.1v1.3h.3v.1h-.8v-.1h.3v-1.1h-.3zM237.4 196.4h.3v.2h-.3zM238.4 195.4l.5-.2h.2v.2a.43 .43 0 0 0-.5 0 .43 .43 0 0 0-.1 .5 .48 .48 0 0 1 .7 0 .48 .48 0 0 1-.1 .7 .48 .48 0 0 1-.7-.1l-.1-.6zM238.6 195.9a.29 .29 0 0 1 .4 .1 .29 .29 0 0 1-.1 .4 .29 .29 0 0 1-.4-.1zM239.8 196.4h.3v.2h-.3zM240.7 195.2a.46 .46 0 0 1 .6 0 .46 .46 0 0 1 .1 .6l-.1 .1a.45 .45 0 0 1 .2 .6 .45 .45 0 0 1-.6 .2l-.2-.1v-.2a.35 .35 0 0 0 .5 .1 .35 .35 0 0 0 0-.5l-.3-.1v-.1a.28 .28 0 0 0 .4-.1 .28 .28 0 0 0 0-.3 .28 .28 0 0 0-.4 0h-.2zM260 198v2M261 191.5v6.5M263.2 195.2h.8v.2h-.3v1.1h.3v.1h-.8v-.1h.3v-1.1h-.3z"/>
<path d="M264.4 195.7l.3-.2 .3 .2v-.6h.2v1.5h-.2v-.1a.42 .42 0 0 1-.5 .1 .42 .42 0 0 1-.2-.5zM264.6 195.8l.1-.1a.4 .4 0 0 1 .3 .4 .4 .4 0 0 1-.3 .4l-.2-.2zM265.9 195.6h.2v.3h-.2zM265.9 196.4h.2v.2h-.2zM268.1 195.4l.5-.2h.2v.2a.43 .43 0 0 0-.5 0 .43 .43 0 0 0-.2 .5 .48 .48 0 0 1 .7 0 .48 .48 0 0 1-.1 .7 .48 .48 0 0 1-.6-.1l-.2-.6zM268.2 195.9a.29 .29 0 0 1 .4 .1 .29 .29 0 0 1 0 .4 .29 .29 0 0 1-.4-.1zM269.9 195.2h.2l-.8 1.6h-.2zM270.5 195.4l.5-.2h.2v.2a.43 .43 0 0 0-.5 0 .43 .43 0 0 0-.2 .5 .48 .48 0 0 1 .7 0 .48 .48 0 0 1 0 .7 .48 .48 0 0 1-.7-.1l-.1-.6zM270.6 195.9a.29 .29 0 0 1 .4 .1 .29 .29 0 0 1 0 .4 .29 .29 0 0 1-.4-.1z"/>
<circle cx="196.7" cy="195.9" r=".13"/>
<circle cx="203.9" cy="195.9" r=".13"/>
<circle cx="209" cy="193.1" r=".13"/>
<circle cx="213.8" cy="193.1" r=".13"/>
<circle cx="215" cy="193.4" r=".29"/>
<circle cx="215" cy="192.8" r=".25"/>
<circle cx="217.4" cy="193.1" r=".13"/>
<circle cx="219.5" cy="195.9" r=".13"/>
</g>
<g fill="none" stroke="#480000" stroke-width=".3">
<path d="M178.1 188.4h1.4v.2h-.6v1.7h-.2v-1.7h-.6zM179.9 188.8h.7v1.3h.4v.2h-1.2v-.2h.5v-1.1h-.4zM180.3 188.3h.3v.3h-.3zM181.8 188.4h.2v.4h.6v.2h-.6v1l.2 .1h.4v.2a.55 .55 0 0 1-.8-.5v-.8h-.4v-.2h.4zM183 188.3h.6l.1 1.6 .1 .2h.4v.2a.54 .54 0 0 1-.8-.5v-1.4h-.4zM184.8 189a.65 .65 0 0 1 .8-.1 .65 .65 0 0 1 .3 .7h-1.1a.56 .56 0 0 0 .4 .5 .56 .56 0 0 0 .6-.1v.2a.81 .81 0 0 1-1.1-.1 .81 .81 0 0 1 .1-1.1zM185 189.1l.3-.1a.37 .37 0 0 1 .3 .4h-.8zM186.7 188.9h.3v.4h-.3zM186.7 189.9h.3v.4h-.3zM263.1 192.4a.73 .73 0 0 1 .9 .2v.3l-.3 .3 .5 .6h-.2l-.3-.4-.2-.2h-.2v.6h-.2zM263.3 192.6h.2a.26 .26 0 0 1 .3 .2 .26 .26 0 0 1-.2 .3h-.3zM264.5 192.9a.49 .49 0 0 1 .6-.1 .49 .49 0 0 1 .2 .5h-.8a.42 .42 0 0 0 .3 .4 .42 .42 0 0 0 .4-.1v.2a.6 .6 0 0 1-.8-.1 .6 .6 0 0 1 .1-.8z"/>
<path d="M264.6 193l.3-.1 .2 .3h-.6zM265.5 192.8h.2l.3 .9 .3-.9h.2l-.4 1h-.2zM267.1 192.8h.2v.3h-.2zM267.1 193.6h.2v.2h-.2z"/>
</g>
<text font-size="2.7" fill="#480000" x="178" y="190.3">Title:</text>
<g font-size="2" fill="#480000">
<text x="178" y="183.7">Sheet: Front documentation</text>
<text x="178" y="186.5">File: working.kicad_pcb</text>
<text x="178" y="193.9">Size: A4</text>
<text x="178" y="196.6">KiCad E.D.A. 7.0.6-7.0.6~ubuntu22.04.1 + KiBot v1.6.3</text>
<text x="200" y="193.9">Date: 2023-08-03_17-21-22</text>
<text x="263" y="196.6">Id: 6/6</text>
<text x="263" y="193.9">Rev:</text>
</g>
<g font-size="1.7" fill="#480000">
<text x="35" y="11.7">1</text>
<text x="85" y="11.7">2</text>
<text x="135" y="11.7">3</text>
<text x="185" y="11.7">4</text>
<text x="235" y="11.7">5</text>
<text x="285" y="11.7">6</text>
<text x="10.5" y="35.7">A</text>
<text x="285.5" y="35.7">A</text>
<text x="10.5" y="85.6">B</text>
<text x="285.5" y="85.6">B</text>
<text x="10.5" y="135.7">C</text>
<text x="285.5" y="135.7">C</text>
<text x="10.5" y="185.6">D</text>
<text x="285.5" y="185.6">D</text>
<text x="35" y="199.7">1</text>
<text x="85" y="199.7">2</text>
<text x="135" y="199.7">3</text>
<text x="185" y="199.7">4</text>
<text x="235" y="199.7">5</text>
<text x="285" y="199.7">6</text>
</g>
<g font-size="1" fill="#848484">
<text x="146.9" y="98">KMR2</text>
<text x="151.8" y="98">RED</text>
<text x="151.9" y="100.4">1k</text>
<text x="162.1" y="99.2">6mm</text>
<text x="167.9" y="99.3">10K</text>
<text x="168.3" y="100.8">10k</text>
<text x="145.2" y="107.8" transform="rotate(-90 145.2 107.8)">1k</text>
<text x="146.2" y="104.6">KMR2</text>
<text x="156.4" y="106" transform="rotate(-90 156.4 106)">6mm</text>
<text x="171.1" y="106.1" transform="rotate(-90 171.1 106.1)">6mm</text>
<text x="161.8" y="111.6">6mm</text>
<text x="143.6" y="117.5">ATSAMD09D14A-MU</text>
</g>
</svg>
